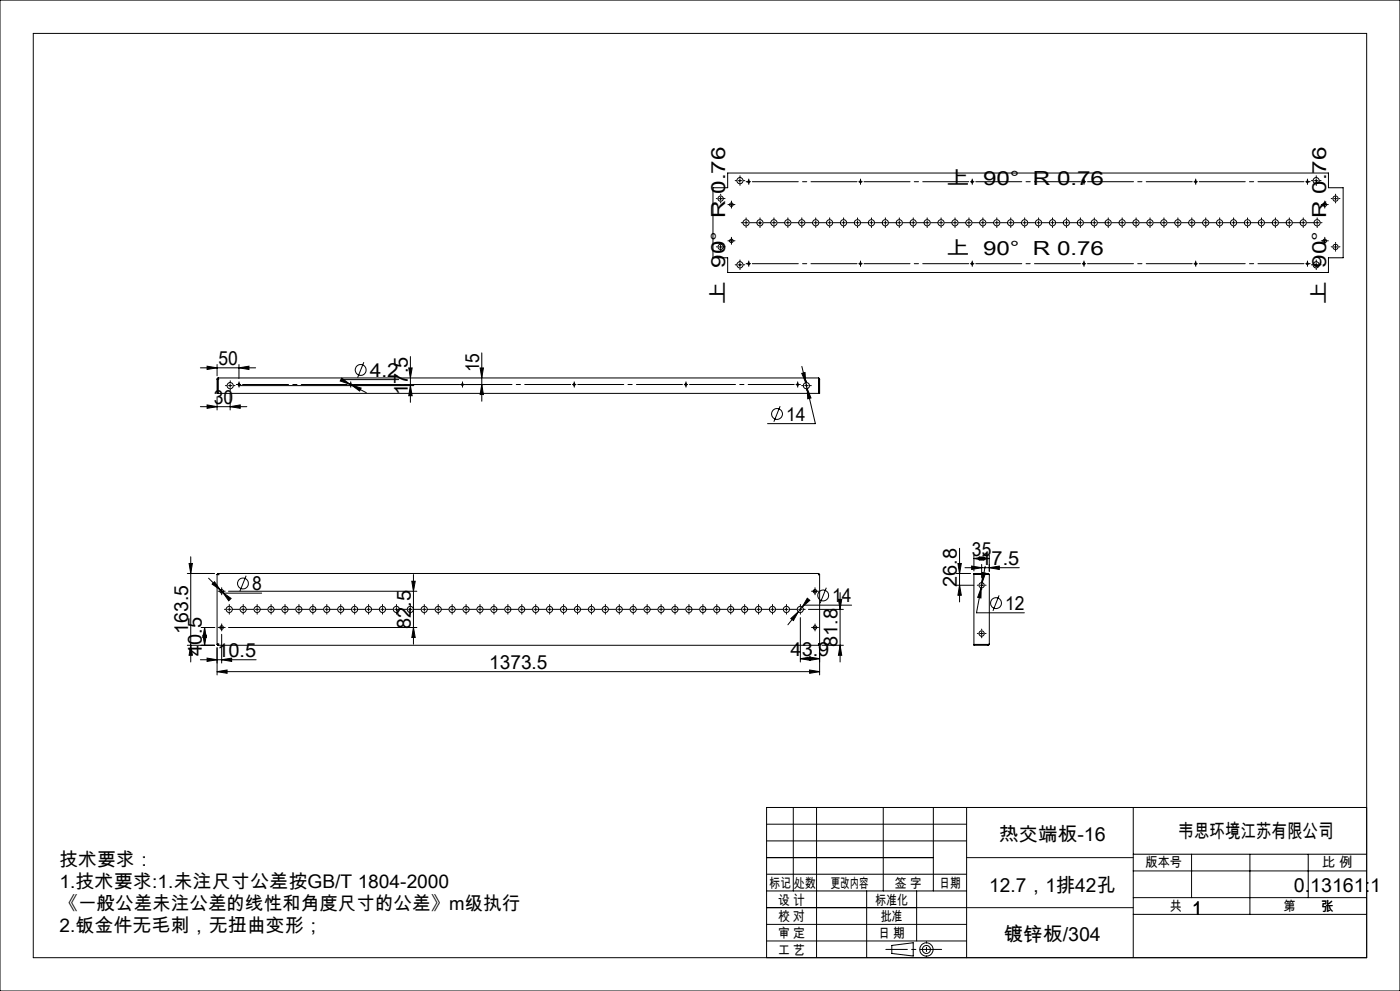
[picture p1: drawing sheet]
<svg xmlns="http://www.w3.org/2000/svg" width="420mm" height="297mm" viewBox="0 0 420 297" stroke-linecap="round" stroke-linejoin="round" font-family="sans-serif">
<g fill="none" stroke="#000" stroke-width=".3">
<path d="M0 0h420v297h-420zM215.7 59.5h1M216.2 59v1M218.3 51.9h180.2v4.4h4.4v21h-4.4v4.4h-180.2v-4.4h-4.4v-21h4.4zM221.4 54.1h1.1M222 53.6v1.1M358.2 54.5h1M358.7 53.9v1.1M394.3 54.1h1.1M394.9 53.6v1.1M400.1 59.5h1.1M400.6 59v1"/>
<path d="M215.7 74h1M216.2 73.5v1M218.9 72.2h1.1M218.9 61.3h1.1M219.4 60.8v1.1M219.4 71.6v1.1M221.4 79.4h1.1M222 78.8v1.1M227.5 66.8h1M228 66.2v1.1M358.2 79.1h1M358.7 78.5v1.1"/>
<path d="M394.3 79.4h1.1M394.9 78.8v1.1M396.9 72.2h1M396.9 61.3h1M397.4 60.8v1.1M397.4 71.6v1.1M400.1 74h1.1M400.6 73.5v1M60.1 110.2h16.6M62.1 109.7l3 .5-3 .5zM65.1 109.3v3.3M65.1 118.9v4"/>
<path d="M65.1 113.6v4.3h180.8v-4.3M65.1 113.6h.3M65.4 113.6v4.3M65.4 113.6h.1M65.4 113.3v.3M65.4 113.3l-.3 .3M65.4 113.3h180.1M68.5 115.6h1.1M69 115.1v1M69 118v4.9M71.5 115.6h52.6M71.7 110.2l3-.5v1z"/>
<path d="M71.7 109.3v4.1M102.5 113.3l2.5 1.8-2.9-.9zM104.7 115.2h40.8M105 115.1l.4 .3M105.2 114.7v1.1M105.4 115.4l2.9 .9-.4 .9zM105.4 115.4l4.5 2.3M109.1 108.5l-1.8 4.7M119.6 113.8h-17.2l2.6 1.3M122.6 110.3h1l-.5 3zM123.1 115.6l.5 3h-1zM123.1 106.9v13.7"/>
<path d="M144 110.3h1l-.5 3zM144.5 115.2l.5 3h-1zM144.5 105.8v14.5M240.5 111.9l1-.2 .2 3zM240.6 109.8l1.1 4.9M241.4 115.6h1.1M241.7 114.7l2.9 12.3h-14.3M241.9 115.1v1M242.1 116.5l1.2 2.8-1 .2zM245.5 113.3l.1 .3M245.5 113.3l.4 .3M245.6 113.6v4.3"/>
<path d="M245.6 113.6h.1M245.6 113.6h.3M60.1 121.9h13.9M62.1 121.4l3 .5-3 .5zM69 121.9l3.1-.5v1zM234 121.7l-1.8 4.7M56.2 171.9h8.2M56.7 168.9h1l-.5 3zM57.2 166.9v31.5M62.6 173.3l3.5 3.5M63.6 175l.7-.7 1.8 2.5zM65.1 172.1l.3 .1"/>
<path d="M65.1 172.1v21M65.1 172.1h.3M65.4 171.9v.3M65.4 172.1v.1M65.4 171.9h180.2M65.4 171.9v.2M65.4 172.2h.1M66 177.2h1M66.1 176.8l.8 .8M66.5 176.7v1M66.9 177.6l2.4 1.7-.7 .8zM66.9 177.6l.2 .2h11.4"/>
<path d="M68.5 177.2h56.6M73.8 172.5l-1.8 4.7M123.5 174.2h1.1l-.6 3zM124 172.2v20.9M242.2 179.3l.8 .6-2.3 2zM244 177.2h1M244.5 176.7v1M245.5 172.2h.1M245.6 171.9l-.1 .3M245.6 172.1l-.1 .1M245.6 171.9v.2M245.6 172.1h.3"/>
<path d="M245.9 172.1l-.4 .1M245.9 172.1v21M247.9 176.1l-1.9 4.7M251.5 179.6h1l-.5 3zM252 177.6v20.8M286.9 175.4h5.3M286.9 171.9h4.3M287.4 168.9h1l-.5 3zM287.9 175.4l.5 3h-1zM287.9 164.3v16.1M289.5 170.1h16.3M291.5 169.6l3 .5-3 .6z"/>
<path d="M292.2 167.4l3-.5v1zM292.2 166.4v4.7M292.2 167.4h4.6M292.2 172.1h4.2M293.8 166.9l3 .5-3 .5zM294 175.4h1M294.4 176.2l-.1 3-1-.2zM294.4 176.2l-1.5 7.5h14.4M294.5 169.2v3.9M294.5 174.9v1M294.6 174.6l-.2 1.6M294.7 171.6l1 .2-1.1 2.8z"/>
<path d="M295.6 169.7l-1 4.9M296.4 172.1h.1M296.4 172.1l.4 .1M296.4 172.1l.1 .1M296.4 171.9l.4 .3M296.4 171.9h-4.2v21.5h4.2M296.4 171.9v.2M296.8 170.1l3-.5v1.1zM296.8 166.4v4.8M296.8 172.2v20.8M299.7 178.4l-1.8 4.7M56.2 193.4h8.2"/>
<path d="M57.2 193.4l.5 3h-1zM60.1 197.7h16.7M60.4 188.1h4.1M60.9 190.4h1l-.5 3zM61.4 188.1l.5 3h-1zM61.4 188.1v5.3M62.1 197.2l3 .5-3 .5zM65.1 194.1v8.2M65.1 193.1h.3M65.4 193.4h180.2M65.4 193.1v.3M65.4 193v.4"/>
<path d="M65.4 193l-.3 .1M65.4 193v.1M65.4 193h.1M66 188.1h1M66.5 197.7l3-.5v1zM66.5 190.1v8.6M66.5 187.5v1.1M68.5 188.1h56.6M124 188.1l.6 3h-1.1zM235.4 182.6h1M235.9 182.1v1.1M237.2 185.4l2.3-2.1-1.5 2.7z"/>
<path d="M239.5 183.3l-3.1 4M240.1 197.4l3-.5v1zM240.1 185.1v13.3M240.1 197.4h5.8M240.7 181.9l-1.2 1.4M242.5 182.6h10.5M242.9 196.9l3 .5-3 .5zM244 188.1h1M244.5 187.5v1.1M245.5 193l.4 .1M245.5 193l.1 .1M245.5 193l.1 .4"/>
<path d="M245.5 193h.1M245.6 193.1v.3M245.6 193.1h.3M245.9 194.1v8.2M246.6 193.4h6.4M252 193.4l.5 3h-1zM255.5 181.4h-14.4l-.4 .5M292.2 193.1h4.2M294 189.9h1M294.5 189.3v1.1M296.4 193.1h.1M296.4 193.1v.3"/>
<path d="M296.5 193.1h-.1M296.8 193l-.4 .1M296.8 193l-.4 .4M65.1 201.3l3-.5v1zM65.1 201.3h180.8M242.9 200.8l3 .5-3 .5zM230 257h50M230 252h60M230 247h60M230 242h180v45h-180zM238 242v25M245 242v45"/>
<path d="M265 242v25M280 242v25M290 242v45M340 242v45M340 256h70M357.5 256v13M375 256v18M392.5 256v13M230 277h60M230 272h60M230 262h60M230 267h60"/>
<path d="M260 267v20M275 267v15M340 274h70M340 269h70M340 261h70M230 282h60M267.5 283.3l6.5-.8v4l-6.5-.8z"/>
<circle cx="216.2" cy="59.5" r=".79"/>
<circle cx="222" cy="54.1" r=".92"/>
<circle cx="224.6" cy="54.5" r=".28"/>
<circle cx="258.1" cy="54.5" r=".28"/>
<circle cx="291.7" cy="54.5" r=".28"/>
<circle cx="325.2" cy="54.5" r=".28"/>
<circle cx="358.7" cy="54.5" r=".28"/>
<circle cx="392.2" cy="54.5" r=".28"/>
<circle cx="394.8" cy="54.1" r=".92"/>
<circle cx="400.6" cy="59.5" r=".79"/>
<circle cx="216.2" cy="74" r=".79"/>
<circle cx="219.4" cy="72.2" r=".52"/>
<circle cx="219.4" cy="61.3" r=".52"/>
<circle cx="222" cy="79.4" r=".92"/>
<circle cx="223.8" cy="66.8" r=".93"/>
<circle cx="224.6" cy="79" r=".28"/>
<circle cx="228" cy="66.8" r=".92"/>
<circle cx="232.2" cy="66.8" r=".92"/>
<circle cx="236.3" cy="66.8" r=".93"/>
<circle cx="240.5" cy="66.8" r=".92"/>
<circle cx="244.7" cy="66.8" r=".93"/>
<circle cx="248.9" cy="66.8" r=".92"/>
<circle cx="253.1" cy="66.8" r=".93"/>
<circle cx="257.2" cy="66.8" r=".92"/>
<circle cx="258.1" cy="79" r=".28"/>
<circle cx="261.4" cy="66.8" r=".93"/>
<circle cx="265.6" cy="66.8" r=".92"/>
<circle cx="269.8" cy="66.8" r=".92"/>
<circle cx="274" cy="66.8" r=".92"/>
<circle cx="278.1" cy="66.8" r=".92"/>
<circle cx="282.3" cy="66.8" r=".93"/>
<circle cx="286.5" cy="66.8" r=".92"/>
<circle cx="290.7" cy="66.8" r=".93"/>
<circle cx="291.6" cy="79" r=".28"/>
<circle cx="294.9" cy="66.8" r=".92"/>
<circle cx="299" cy="66.8" r=".93"/>
<circle cx="303.2" cy="66.8" r=".92"/>
<circle cx="307.4" cy="66.8" r=".93"/>
<circle cx="311.6" cy="66.8" r=".92"/>
<circle cx="315.7" cy="66.8" r=".92"/>
<circle cx="319.9" cy="66.8" r=".93"/>
<circle cx="324.1" cy="66.8" r=".92"/>
<circle cx="325.2" cy="79" r=".28"/>
<circle cx="328.3" cy="66.8" r=".93"/>
<circle cx="332.5" cy="66.8" r=".92"/>
<circle cx="336.6" cy="66.8" r=".93"/>
<circle cx="340.8" cy="66.8" r=".92"/>
<circle cx="345" cy="66.8" r=".93"/>
<circle cx="349.2" cy="66.8" r=".92"/>
<circle cx="353.3" cy="66.8" r=".92"/>
<circle cx="357.5" cy="66.8" r=".92"/>
<circle cx="358.7" cy="79" r=".27"/>
<circle cx="361.7" cy="66.8" r=".92"/>
<circle cx="365.9" cy="66.8" r=".93"/>
<circle cx="370.1" cy="66.8" r=".92"/>
<circle cx="374.2" cy="66.8" r=".93"/>
<circle cx="378.4" cy="66.8" r=".92"/>
<circle cx="382.6" cy="66.8" r=".93"/>
<circle cx="386.8" cy="66.8" r=".92"/>
<circle cx="391" cy="66.8" r=".93"/>
<circle cx="392.2" cy="79" r=".28"/>
<circle cx="394.8" cy="79.4" r=".92"/>
<circle cx="395.1" cy="66.8" r=".92"/>
<circle cx="397.4" cy="72.2" r=".54"/>
<circle cx="397.4" cy="61.3" r=".54"/>
<circle cx="400.7" cy="74" r=".79"/>
<circle cx="69.1" cy="115.6" r=".93"/>
<circle cx="71.7" cy="115.2" r=".28"/>
<circle cx="105.2" cy="115.3" r=".28"/>
<circle cx="108.2" cy="110.9" r="1.63"/>
<circle cx="138.7" cy="115.3" r=".28"/>
<circle cx="172.2" cy="115.3" r=".28"/>
<circle cx="205.8" cy="115.3" r=".28"/>
<circle cx="239.3" cy="115.2" r=".28"/>
<circle cx="241.9" cy="115.6" r=".93"/>
<circle cx="233.1" cy="124.1" r="1.63"/>
<circle cx="66.5" cy="177.2" r=".54"/>
<circle cx="72.9" cy="174.9" r="1.63"/>
<circle cx="244.5" cy="177.2" r=".52"/>
<circle cx="247" cy="178.5" r="1.64"/>
<circle cx="294.5" cy="175.4" r=".79"/>
<circle cx="66.5" cy="188.1" r=".54"/>
<circle cx="68.8" cy="182.7" r=".93"/>
<circle cx="73" cy="182.6" r=".92"/>
<circle cx="77.1" cy="182.6" r=".92"/>
<circle cx="81.3" cy="182.6" r=".92"/>
<circle cx="85.5" cy="182.6" r=".92"/>
<circle cx="89.7" cy="182.7" r=".93"/>
<circle cx="93.8" cy="182.6" r=".92"/>
<circle cx="98" cy="182.7" r=".93"/>
<circle cx="102.2" cy="182.6" r=".92"/>
<circle cx="106.4" cy="182.7" r=".93"/>
<circle cx="110.6" cy="182.6" r=".92"/>
<circle cx="114.7" cy="182.7" r=".93"/>
<circle cx="118.9" cy="182.6" r=".92"/>
<circle cx="123.1" cy="182.6" r=".92"/>
<circle cx="127.3" cy="182.7" r=".93"/>
<circle cx="131.4" cy="182.6" r=".92"/>
<circle cx="135.6" cy="182.7" r=".93"/>
<circle cx="139.8" cy="182.6" r=".92"/>
<circle cx="144" cy="182.7" r=".93"/>
<circle cx="148.2" cy="182.6" r=".92"/>
<circle cx="152.4" cy="182.7" r=".93"/>
<circle cx="156.5" cy="182.6" r=".92"/>
<circle cx="160.7" cy="182.6" r=".92"/>
<circle cx="164.9" cy="182.7" r=".93"/>
<circle cx="169.1" cy="182.6" r=".92"/>
<circle cx="173.2" cy="182.7" r=".93"/>
<circle cx="177.4" cy="182.6" r=".92"/>
<circle cx="181.6" cy="182.7" r=".93"/>
<circle cx="185.8" cy="182.6" r=".92"/>
<circle cx="190" cy="182.7" r=".93"/>
<circle cx="194.1" cy="182.6" r=".92"/>
<circle cx="198.3" cy="182.6" r=".92"/>
<circle cx="202.5" cy="182.6" r=".92"/>
<circle cx="206.7" cy="182.6" r=".92"/>
<circle cx="210.8" cy="182.7" r=".93"/>
<circle cx="215" cy="182.6" r=".92"/>
<circle cx="219.2" cy="182.7" r=".93"/>
<circle cx="223.4" cy="182.6" r=".92"/>
<circle cx="227.6" cy="182.7" r=".93"/>
<circle cx="231.7" cy="182.6" r=".92"/>
<circle cx="235.9" cy="182.7" r=".93"/>
<circle cx="240.1" cy="182.6" r=".92"/>
<circle cx="244.5" cy="188.1" r=".52"/>
<circle cx="294.5" cy="189.9" r=".8"/>
<circle cx="298.8" cy="180.8" r="1.63"/>
<circle cx="277.9" cy="284.6" r="2"/>
<circle cx="277.9" cy="284.6" r="1.22"/>
</g>
<g fill="none" stroke="#000" stroke-width=".3" stroke-dasharray="30.5 1.3 1.3 1.3">
<path d="M215.1 59.5h-.2M216.2 58.5v-.3M217.3 59.5h.2M220.9 54.1h-.3M222 53.1v-.4M222 55.2v.4M223.1 54.1h.3M224.1 54.5h-.3M224.6 54.5v-.6M224.6 54.5h-.5M224.6 54.5v.5M224.6 54.5h.6"/>
<path d="M224.6 53.9v-.2M224.6 55v.3M258.2 54.5v-.6M258.2 54.5h-.6M258.2 54.5v.5M258.2 54.5h.5M258.2 53.9v-.2M258.2 55v.3M291.7 54.5v-.6M291.7 54.5h-.6M291.7 54.5v.5M291.7 54.5h.5"/>
<path d="M291.7 53.9v-.2M291.7 55v.3M325.2 54.5v-.6M325.2 54.5h-.5M325.2 54.5v.5M325.2 54.5h.5M325.2 53.9v-.2M325.2 55v.3M358.7 53.9v-.2M358.7 55v.3M392.2 54.5v-.6M392.2 54.5h-.5"/>
<path d="M392.2 54.5v.5M392.2 54.5h.6M392.2 53.9v-.2M392.2 55v.3M392.8 54.5h.2M393.8 54.1h-.4M394.9 53.1v-.4M394.9 55.2v.4M395.9 54.1h.4M399.6 59.5h-.2M400.7 58.5v-.3M401.7 59.5h.3"/>
<path d="M215.1 74h-.2M216.2 72.9v-.2M216.2 75v.3M216.2 60.6v.2M217.3 74h.2M218.9 72.2h-.5M218.9 61.3h-.5M219.4 71.6v-.5M219.4 72.7v.5M219.4 60.8v-.5M219.4 61.8v.6M220 72.2h.5"/>
<path d="M220 61.3h.5M220.9 79.4h-.3M222 78.3v-.4M222.8 66.7h-.4M223.1 79.4h.3M223.8 66.7v-.5M223.8 66.7h-.5M223.8 66.7v.6M223.8 66.7h.6M223.8 65.7v-.4M223.8 67.8v.4M224.1 79h-.3"/>
<path d="M224.6 79v-.5M224.6 79h-.5M224.6 79v.6M224.6 79h.6M224.6 78.5v-.3M224.6 79.6v.2M224.9 66.7h2.1M228 65.7v-.4M228 67.8v.4M229.1 66.7h2M232.2 66.7v-.5M232.2 66.7h-.5"/>
<path d="M232.2 66.7v.6M232.2 66.7h.5M232.2 65.7v-.4M232.2 67.8v.4M233.2 66.7h2.1M236.4 66.7v-.5M236.4 66.7h-.6M236.4 66.7v.6M236.4 66.7h.5M236.4 65.7v-.4M236.4 67.8v.4M237.4 66.7h2.1"/>
<path d="M240.5 66.7v-.5M240.5 66.7h-.5M240.5 66.7v.6M240.5 66.7h.6M240.5 65.7v-.4M240.5 67.8v.4M241.6 66.7h2.1M244.7 66.7v-.5M244.7 66.7h-.5M244.7 66.7v.6M244.7 66.7h.5M244.7 65.7v-.4"/>
<path d="M244.7 67.8v.4M245.8 66.7h2M248.9 66.7v-.5M248.9 66.7h-.5M248.9 66.7v.6M248.9 66.7h.5M248.9 65.7v-.4M248.9 67.8v.4M250 66.7h2M253.1 66.7v-.5M253.1 66.7h-.5M253.1 66.7v.6"/>
<path d="M253.1 66.7h.5M253.1 65.7v-.4M253.1 67.8v.4M254.1 66.7h2.1M257.3 66.7v-.5M257.3 66.7h-.6M257.3 66.7v.6M257.3 66.7h.5M257.3 65.7v-.4M257.3 67.8v.4M258.2 79v-.5M258.2 79h-.6"/>
<path d="M258.2 79v.6M258.2 79h.5M258.2 78.5v-.3M258.2 79.6v.2M258.3 66.7h2.1M261.4 66.7v-.5M261.4 66.7h-.5M261.4 66.7v.6M261.4 66.7h.6M261.4 65.7v-.4M261.4 67.8v.4M262.5 66.7h2.1"/>
<path d="M265.6 66.7v-.5M265.6 66.7h-.5M265.6 66.7v.6M265.6 66.7h.5M265.6 65.7v-.4M265.6 67.8v.4M266.7 66.7h2M269.8 66.7v-.5M269.8 66.7h-.5M269.8 66.7v.6M269.8 66.7h.5M269.8 65.7v-.4"/>
<path d="M269.8 67.8v.4M270.8 66.7h2.1M274 66.7v-.5M274 66.7h-.6M274 66.7v.6M274 66.7h.5M274 65.7v-.4M274 67.8v.4M275 66.7h2.1M278.2 66.7v-.5M278.2 66.7h-.6M278.2 66.7v.6"/>
<path d="M278.2 66.7h.5M278.2 65.7v-.4M278.2 67.8v.4M279.2 66.7h2.1M282.3 66.7v-.5M282.3 66.7h-.5M282.3 66.7v.6M282.3 66.7h.6M282.3 65.7v-.4M282.3 67.8v.4M283.4 66.7h2.1M286.5 66.7v-.5"/>
<path d="M286.5 66.7h-.5M286.5 66.7v.6M286.5 66.7h.5M286.5 65.7v-.4M286.5 67.8v.4M287.6 66.7h2M290.7 66.7v-.5M290.7 66.7h-.5M290.7 66.7v.6M290.7 66.7h.5M290.7 65.7v-.4M290.7 67.8v.4"/>
<path d="M291.7 79v-.5M291.7 79h-.6M291.7 79v.6M291.7 79h.5M291.7 78.5v-.3M291.7 79.6v.2M291.7 66.7h2.1M294.9 66.7v-.5M294.9 66.7h-.6M294.9 66.7v.6M294.9 66.7h.5M294.9 65.7v-.4"/>
<path d="M294.9 67.8v.4M295.9 66.7h2.1M299 66.7v-.5M299 66.7h-.5M299 66.7v.6M299 66.7h.6M299 65.7v-.4M299 67.8v.4M300.1 66.7h2.1M303.2 66.7v-.5M303.2 66.7h-.5M303.2 66.7v.6"/>
<path d="M303.2 66.7h.5M303.2 65.7v-.4M303.2 67.8v.4M304.3 66.7h2M307.4 66.7v-.5M307.4 66.7h-.5M307.4 66.7v.6M307.4 66.7h.5M307.4 65.7v-.4M307.4 67.8v.4M308.5 66.7h2M311.6 66.7v-.5"/>
<path d="M311.6 66.7h-.5M311.6 66.7v.6M311.6 66.7h.5M311.6 65.7v-.4M311.6 67.8v.4M312.6 66.7h2.1M315.8 66.7v-.5M315.8 66.7h-.6M315.8 66.7v.6M315.8 66.7h.5M315.8 65.7v-.4M315.8 67.8v.4"/>
<path d="M316.8 66.7h2.1M319.9 66.7v-.5M319.9 66.7h-.5M319.9 66.7v.6M319.9 66.7h.6M319.9 65.7v-.4M319.9 67.8v.4M321 66.7h2.1M324.1 66.7v-.5M324.1 66.7h-.5M324.1 66.7v.6M324.1 66.7h.5"/>
<path d="M324.1 65.7v-.4M324.1 67.8v.4M325.2 66.7h2M325.2 79v-.5M325.2 79h-.5M325.2 79v.6M325.2 79h.5M325.2 78.5v-.3M325.2 79.6v.2M328.3 66.7v-.5M328.3 66.7h-.5M328.3 66.7v.6"/>
<path d="M328.3 66.7h.5M328.3 65.7v-.4M328.3 67.8v.4M329.3 66.7h2.1M332.5 66.7v-.5M332.5 66.7h-.6M332.5 66.7v.6M332.5 66.7h.5M332.5 65.7v-.4M332.5 67.8v.4M333.5 66.7h2.1M336.7 66.7v-.5"/>
<path d="M336.7 66.7h-.6M336.7 66.7v.6M336.7 66.7h.5M336.7 65.7v-.4M336.7 67.8v.4M337.7 66.7h2.1M340.8 66.7v-.5M340.8 66.7h-.5M340.8 66.7v.6M340.8 66.7h.6M340.8 65.7v-.4M340.8 67.8v.4"/>
<path d="M341.9 66.7h2.1M345 66.7v-.5M345 66.7h-.5M345 66.7v.6M345 66.7h.5M345 65.7v-.4M345 67.8v.4M346.1 66.7h2M349.2 66.7v-.5M349.2 66.7h-.5M349.2 66.7v.6M349.2 66.7h.5"/>
<path d="M349.2 65.7v-.4M349.2 67.8v.4M350.2 66.7h2.1M353.4 66.7v-.5M353.4 66.7h-.6M353.4 66.7v.6M353.4 66.7h.5M353.4 65.7v-.4M353.4 67.8v.4M354.4 66.7h2.1M357.5 66.7v-.5M357.5 66.7h-.5"/>
<path d="M357.5 66.7v.6M357.5 66.7h.6M357.5 65.7v-.4M357.5 67.8v.4M358.6 66.7h2.1M358.7 78.5v-.3M358.7 79.6v.2M361.7 66.7v-.5M361.7 66.7h-.5M361.7 66.7v.6M361.7 66.7h.5M361.7 65.7v-.4"/>
<path d="M361.7 67.8v.4M362.8 66.7h2M365.9 66.7v-.5M365.9 66.7h-.5M365.9 66.7v.6M365.9 66.7h.5M365.9 65.7v-.4M365.9 67.8v.4M367 66.7h2M370.1 66.7v-.5M370.1 66.7h-.5M370.1 66.7v.6"/>
<path d="M370.1 66.7h.5M370.1 65.7v-.4M370.1 67.8v.4M371.1 66.7h2.1M374.3 66.7v-.5M374.3 66.7h-.6M374.3 66.7v.6M374.3 66.7h.5M374.3 65.7v-.4M374.3 67.8v.4M375.3 66.7h2.1M378.4 66.7v-.5"/>
<path d="M378.4 66.7h-.5M378.4 66.7v.6M378.4 66.7h.6M378.4 65.7v-.4M378.4 67.8v.4M379.5 66.7h2.1M382.6 66.7v-.5M382.6 66.7h-.5M382.6 66.7v.6M382.6 66.7h.5M382.6 65.7v-.4M382.6 67.8v.4"/>
<path d="M383.7 66.7h2M386.8 66.7v-.5M386.8 66.7h-.5M386.8 66.7v.6M386.8 66.7h.5M386.8 65.7v-.4M386.8 67.8v.4M387.8 66.7h2.1M391 66.7v-.5M391 66.7h-.6M391 66.7v.6M391 66.7h.5"/>
<path d="M391 65.7v-.4M391 67.8v.4M392 66.7h2.1M392.2 79v-.5M392.2 79h-.5M392.2 79v.6M392.2 79h.6M392.2 78.5v-.3M392.2 79.6v.2M392.8 79h.2M393.8 79.4h-.4M394.9 78.3v-.4"/>
<path d="M395.2 66.7v-.5M395.2 66.7h-.6M395.2 66.7v.6M395.2 66.7h.5M395.2 65.7v-.4M395.2 67.8v.4M395.9 79.4h.4M396.2 66.7h.4M396.9 72.2h-.5M396.9 61.3h-.5M397.4 71.6v-.5M397.4 72.7v.5"/>
<path d="M397.4 60.8v-.5M397.4 61.8v.6M398 72.2h.5M398 61.3h.5M399.6 74h-.2M400.7 72.9v-.2M400.7 75v.3M400.7 60.6v.2M401.7 74h.3M222 80.4v.4M394.9 80.4v.4M68 115.6h-.4"/>
<path d="M69.1 114.5v-.4M69.1 116.6v.4M70.1 115.6h.4M71.2 115.2h-.3M71.7 115.2v-.5M71.7 115.2h-.5M71.7 115.2v.6M71.7 115.2h.5M71.7 114.7v-.3M71.7 115.8v.2M105.2 114.7v-.3M105.2 115.8v.2"/>
<path d="M138.7 115.2v-.5M138.7 115.2h-.5M138.7 115.2v.6M138.7 115.2h.6M138.7 114.7v-.3M138.7 115.8v.2M172.3 115.2v-.5M172.3 115.2h-.6M172.3 115.2v.6M172.3 115.2h.5M172.3 114.7v-.3M172.3 115.8v.2"/>
<path d="M205.8 115.2v-.5M205.8 115.2h-.5M205.8 115.2v.6M205.8 115.2h.5M205.8 114.7v-.3M205.8 115.8v.2M239.3 115.2v-.5M239.3 115.2h-.5M239.3 115.2v.6M239.3 115.2h.5M239.3 114.7v-.3M239.3 115.8v.2"/>
<path d="M239.8 115.2h.3M240.9 115.6h-.4M241.9 114.5v-.4M241.9 116.6v.4M243 115.6h.4M66 177.2h-.5M66.5 176.7v-.6M66.5 177.7v.5M67 177.2h.6M244 177.2h-.5M244.5 176.7v-.6M244.5 177.7v.5"/>
<path d="M245 177.2h.6M293.5 175.4h-.3M294.5 174.3v-.2M294.5 176.4v.3M295.6 175.4h.2M66 188h-.5M66.5 187.5v-.5M66.5 188.6v.5M67 188h.6M67.7 182.6h-.4M68.8 182.6v-.5M68.8 182.6h-.5"/>
<path d="M68.8 182.6v.5M68.8 182.6h.5M68.8 181.6v-.4M68.8 183.7v.4M69.8 182.6h2.1M73 182.6v-.5M73 182.6h-.6M73 182.6v.5M73 182.6h.5M73 181.6v-.4M73 183.7v.4M74 182.6h2.1"/>
<path d="M77.1 182.6v-.5M77.1 182.6h-.5M77.1 182.6v.5M77.1 182.6h.6M77.1 181.6v-.4M77.1 183.7v.4M78.2 182.6h2.1M81.3 182.6v-.5M81.3 182.6h-.5M81.3 182.6v.5M81.3 182.6h.6M81.3 181.6v-.4"/>
<path d="M81.3 183.7v.4M82.4 182.6h2.1M85.5 182.6v-.5M85.5 182.6h-.5M85.5 182.6v.5M85.5 182.6h.5M85.5 181.6v-.4M85.5 183.7v.4M86.6 182.6h2M89.7 182.6v-.5M89.7 182.6h-.5M89.7 182.6v.5"/>
<path d="M89.7 182.6h.5M89.7 181.6v-.4M89.7 183.7v.4M90.7 182.6h2.1M93.9 182.6v-.5M93.9 182.6h-.6M93.9 182.6v.5M93.9 182.6h.5M93.9 181.6v-.4M93.9 183.7v.4M94.9 182.6h2.1M98 182.6v-.5"/>
<path d="M98 182.6h-.5M98 182.6v.5M98 182.6h.6M98 181.6v-.4M98 183.7v.4M99.1 182.6h2.1M102.2 182.6v-.5M102.2 182.6h-.5M102.2 182.6v.5M102.2 182.6h.5M102.2 181.6v-.4M102.2 183.7v.4"/>
<path d="M103.3 182.6h2M106.4 182.6v-.5M106.4 182.6h-.5M106.4 182.6v.5M106.4 182.6h.5M106.4 181.6v-.4M106.4 183.7v.4M107.5 182.6h2M110.6 182.6v-.5M110.6 182.6h-.6M110.6 182.6v.5M110.6 182.6h.5"/>
<path d="M110.6 181.6v-.4M110.6 183.7v.4M111.6 182.6h2.1M114.8 182.6v-.5M114.8 182.6h-.6M114.8 182.6v.5M114.8 182.6h.5M114.8 181.6v-.4M114.8 183.7v.4M115.8 182.6h2.1M118.9 182.6v-.5M118.9 182.6h-.5"/>
<path d="M118.9 182.6v.5M118.9 182.6h.6M118.9 181.6v-.4M118.9 183.7v.4M120 182.6h2.1M123.1 182.6v-.5M123.1 182.6h-.5M123.1 182.6v.5M123.1 182.6h.5M123.1 181.6v-.4M123.1 183.7v.4M124.2 182.6h2"/>
<path d="M127.3 182.6v-.5M127.3 182.6h-.5M127.3 182.6v.5M127.3 182.6h.5M127.3 181.6v-.4M127.3 183.7v.4M128.3 182.6h2.1M131.5 182.6v-.5M131.5 182.6h-.6M131.5 182.6v.5M131.5 182.6h.5M131.5 181.6v-.4"/>
<path d="M131.5 183.7v.4M132.5 182.6h2.1M135.6 182.6v-.5M135.6 182.6h-.5M135.6 182.6v.5M135.6 182.6h.6M135.6 181.6v-.4M135.6 183.7v.4M136.7 182.6h2.1M139.8 182.6v-.5M139.8 182.6h-.5M139.8 182.6v.5"/>
<path d="M139.8 182.6h.6M139.8 181.6v-.4M139.8 183.7v.4M140.9 182.6h2.1M144 182.6v-.5M144 182.6h-.5M144 182.6v.5M144 182.6h.5M144 181.6v-.4M144 183.7v.4M145.1 182.6h2M148.2 182.6v-.5"/>
<path d="M148.2 182.6h-.5M148.2 182.6v.5M148.2 182.6h.5M148.2 181.6v-.4M148.2 183.7v.4M149.2 182.6h2.1M152.4 182.6v-.5M152.4 182.6h-.6M152.4 182.6v.5M152.4 182.6h.5M152.4 181.6v-.4M152.4 183.7v.4"/>
<path d="M153.4 182.6h2.1M156.5 182.6v-.5M156.5 182.6h-.5M156.5 182.6v.5M156.5 182.6h.6M156.5 181.6v-.4M156.5 183.7v.4M157.6 182.6h2.1M160.7 182.6v-.5M160.7 182.6h-.5M160.7 182.6v.5M160.7 182.6h.5"/>
<path d="M160.7 181.6v-.4M160.7 183.7v.4M161.8 182.6h2M164.9 182.6v-.5M164.9 182.6h-.5M164.9 182.6v.5M164.9 182.6h.5M164.9 181.6v-.4M164.9 183.7v.4M166 182.6h2M169.1 182.6v-.5M169.1 182.6h-.5"/>
<path d="M169.1 182.6v.5M169.1 182.6h.5M169.1 181.6v-.4M169.1 183.7v.4M170.1 182.6h2.1M173.3 182.6v-.5M173.3 182.6h-.6M173.3 182.6v.5M173.3 182.6h.5M173.3 181.6v-.4M173.3 183.7v.4M174.3 182.6h2.1"/>
<path d="M177.4 182.6v-.5M177.4 182.6h-.5M177.4 182.6v.5M177.4 182.6h.6M177.4 181.6v-.4M177.4 183.7v.4M178.5 182.6h2.1M181.6 182.6v-.5M181.6 182.6h-.5M181.6 182.6v.5M181.6 182.6h.5M181.6 181.6v-.4"/>
<path d="M181.6 183.7v.4M182.7 182.6h2M185.8 182.6v-.5M185.8 182.6h-.5M185.8 182.6v.5M185.8 182.6h.5M185.8 181.6v-.4M185.8 183.7v.4M186.8 182.6h2.1M190 182.6v-.5M190 182.6h-.6M190 182.6v.5"/>
<path d="M190 182.6h.5M190 181.6v-.4M190 183.7v.4M191 182.6h2.1M194.1 182.6v-.5M194.1 182.6h-.5M194.1 182.6v.5M194.1 182.6h.6M194.1 181.6v-.4M194.1 183.7v.4M195.2 182.6h2.1M198.3 182.6v-.5"/>
<path d="M198.3 182.6h-.5M198.3 182.6v.5M198.3 182.6h.6M198.3 181.6v-.4M198.3 183.7v.4M199.4 182.6h2.1M202.5 182.6v-.5M202.5 182.6h-.5M202.5 182.6v.5M202.5 182.6h.5M202.5 181.6v-.4M202.5 183.7v.4"/>
<path d="M203.6 182.6h2M206.7 182.6v-.5M206.7 182.6h-.5M206.7 182.6v.5M206.7 182.6h.5M206.7 181.6v-.4M206.7 183.7v.4M207.7 182.6h2.1M210.9 182.6v-.5M210.9 182.6h-.6M210.9 182.6v.5M210.9 182.6h.5"/>
<path d="M210.9 181.6v-.4M210.9 183.7v.4M211.9 182.6h2.1M215 182.6v-.5M215 182.6h-.5M215 182.6v.5M215 182.6h.6M215 181.6v-.4M215 183.7v.4M216.1 182.6h2.1M219.2 182.6v-.5M219.2 182.6h-.5"/>
<path d="M219.2 182.6v.5M219.2 182.6h.5M219.2 181.6v-.4M219.2 183.7v.4M220.3 182.6h2M223.4 182.6v-.5M223.4 182.6h-.5M223.4 182.6v.5M223.4 182.6h.5M223.4 181.6v-.4M223.4 183.7v.4M224.5 182.6h2"/>
<path d="M227.6 182.6v-.5M227.6 182.6h-.5M227.6 182.6v.5M227.6 182.6h.5M227.6 181.6v-.4M227.6 183.7v.4M228.6 182.6h2.1M231.8 182.6v-.5M231.8 182.6h-.6M231.8 182.6v.5M231.8 182.6h.5M231.8 181.6v-.4"/>
<path d="M231.8 183.7v.4M232.8 182.6h2.1M235.9 181.6v-.4M235.9 183.7v.4M237 182.6h2.1M240.1 182.6v-.5M240.1 182.6h-.5M240.1 182.6v.5M240.1 182.6h.5M240.1 181.6v-.4M240.1 183.7v.4M241.2 182.6h.4"/>
<path d="M244 188h-.5M244.5 187.5v-.5M244.5 188.6v.5M245 188h.6M293.5 189.8h-.3M294.5 188.8v-.3M294.5 190.9v.3M295.6 189.8h.2"/>
</g>
<g fill="none" stroke="#000" stroke-width=".3" stroke-dasharray="30.5 1.3 1.3 1.3" stroke-dashoffset="16.7">
<path d="M225.7 54.5h31.4M259.2 54.5h31.4M292.7 54.5h31.4M326.2 54.5h31.5M359.8 54.5h31.4M225.7 79h31.4M259.2 79h31.4M292.7 79h31.4M326.2 79h31.5M359.8 79h31.4M72.8 115.2h31.4M106.3 115.2h31.4"/>
<path d="M139.8 115.2h31.4M173.3 115.2h31.4M206.8 115.2h31.5"/>
</g>
<path d="M265.8 284.5h16.7" fill="none" stroke="#000" stroke-width=".3" stroke-dasharray="30.5 1.3 1.3 1.3" stroke-dashoffset="24"/>
<path d="M277.9 282.2v4.7" fill="none" stroke="#000" stroke-width=".3" stroke-dasharray="30.5 1.3 1.3 1.3" stroke-dashoffset="30"/>
<path d="M10 10h400v277h-400zM290 257h50M290 272h50" fill="none" stroke="#0a0605" stroke-width=".3"/>
<g fill="#000">
<path d="M287.4 168.9h1l-.5 3zM287.9 175.4l.5 3h-1z"/>
<path d="M292.2 167.4l3-.5v1zM293.8 166.9l3 .5-3 .5z"/>
<path d="M57.2 193.4l.5 3h-1zM56.7 168.9h1l-.5 3zM252 193.4l.5 3h-1zM251.5 179.6h1l-.5 3zM124 188.1l.6 3h-1.1zM123.5 174.2h1.1l-.6 3zM60.9 190.4h1l-.5 3zM61.4 188.1l.5 3h-1zM144.5 115.2l.5 3h-1zM144 110.3h1l-.5 3zM123.1 115.6l.5 3h-1zM122.6 110.3h1l-.5 3z"/>
<path d="M240.1 197.4l3-.5v1zM242.9 196.9l3 .5-3 .5zM237.2 185.4l.8 .6 1.5-2.7zM242.2 179.3l-1.5 2.6 2.3-2zM62.1 197.2l3 .5-3 .5zM66.5 197.7l3-.5v1zM64.3 174.3l-.7 .7 2.5 1.8zM66.9 177.6l1.7 2.5 .7-.8zM291.5 169.6l3 .5-3 .6zM296.8 170.1l3-.5v1.1zM294.7 171.6l-.1 3 1.1-2.8zM294.4 176.2l-1.1 2.8 1 .2zM62.1 109.7l3 .5-3 .5zM71.7 110.2l3-.5v1zM240.5 111.9l1.2 2.8-.2-3zM242.1 116.5l.2 3 1-.2zM105.4 115.4l2.5 1.8 .4-.9zM102.5 113.3l-.4 .9 2.9 .9z"/>
<path d="M242.9 200.8l3 .5-3 .5zM65.1 201.3l3-.5v1zM69 121.9l3.1-.5v1zM62.1 121.4l3 .5-3 .5z"/>
</g>
<g font-size="5.8">
<text x="283.7" y="55.4">上 90° R 0.76</text>
<text x="283.7" y="76.5">上 90° R 0.76</text>
<text x="217.5" y="91.5" transform="rotate(-90 217.5 91.5)">上 90° R 0.76</text>
<text x="397.8" y="91.5" transform="rotate(-90 397.8 91.5)">上 90° R 0.76</text>
<text x="65.5" y="109.4">50</text>
<text x="110.9" y="112.9">4.2</text>
<text x="143.7" y="111.6" transform="rotate(-90 143.7 111.6)">15</text>
<text x="122.3" y="118.5" transform="rotate(-90 122.3 118.5)">17.5</text>
<text x="64.2" y="121">30</text>
<text x="235.8" y="126.1">14</text>
<text x="291.6" y="166.6">35</text>
<text x="294.1" y="169.3">17.5</text>
<text x="75.6" y="176.9">8</text>
<text x="287.1" y="176" transform="rotate(-90 287.1 176)">26.8</text>
<text x="249.7" y="180.5">14</text>
<text x="301.5" y="182.8">12</text>
<text x="56.4" y="189.9" transform="rotate(-90 56.4 189.9)">163.5</text>
<text x="123.3" y="188.4" transform="rotate(-90 123.3 188.4)">82.5</text>
<text x="60.6" y="196.5" transform="rotate(-90 60.6 196.5)">40.5</text>
<text x="65.2" y="196.9">10.5</text>
<text x="237.2" y="196.6">43.9</text>
<text x="251.2" y="193.8" transform="rotate(-90 251.2 193.8)">81.8</text>
<text x="146.8" y="200.5">1373.5</text>
<text x="353.6" y="251.1">韦思环境江苏有限公司</text>
<text x="299.7" y="252.1">热交端板-16</text>
<text x="296.8" y="267.2">12.7，1排42孔</text>
<text x="388.2" y="267.2">0.13161:1</text>
<text x="357.6" y="274.2">1</text>
<text x="301.2" y="282.1">镀锌板/304</text>
</g>
<g font-size="5.6">
<text x="17.9" y="259.4">技术要求：</text>
<text x="17.9" y="266.1">1.技术要求:1.未注尺寸公差按GB/T 1804-2000</text>
<text x="17.9" y="272.7">《一般公差未注公差的线性和角度尺寸的公差》m级执行</text>
<text x="17.9" y="279.4">2.钣金件无毛刺，无扭曲变形；</text>
</g>
<g font-size="4.1">
<text x="343.7" y="259.9">版本号</text>
<text x="396.6" y="259.9">比 例</text>
<text x="230.9" y="266.1">标记</text>
<text x="238.3" y="266.1">处数</text>
<text x="249.2" y="266.1">更改内容</text>
<text x="268.4" y="266.2">签 字</text>
<text x="281.7" y="266.2">日期</text>
<text x="233.4" y="271.2">设 计</text>
<text x="262.6" y="271.2">标准化</text>
<text x="351" y="272.9">共</text>
<text x="385" y="272.9">第</text>
<text x="396.5" y="272.9">张</text>
<text x="233.4" y="276.1">校 对</text>
<text x="233.4" y="281.2">审 定</text>
<text x="263.4" y="281.2">日 期</text>
<text x="264.2" y="276.1">批准</text>
<text x="233.4" y="286.2">工 艺</text>
</g>
</svg>
